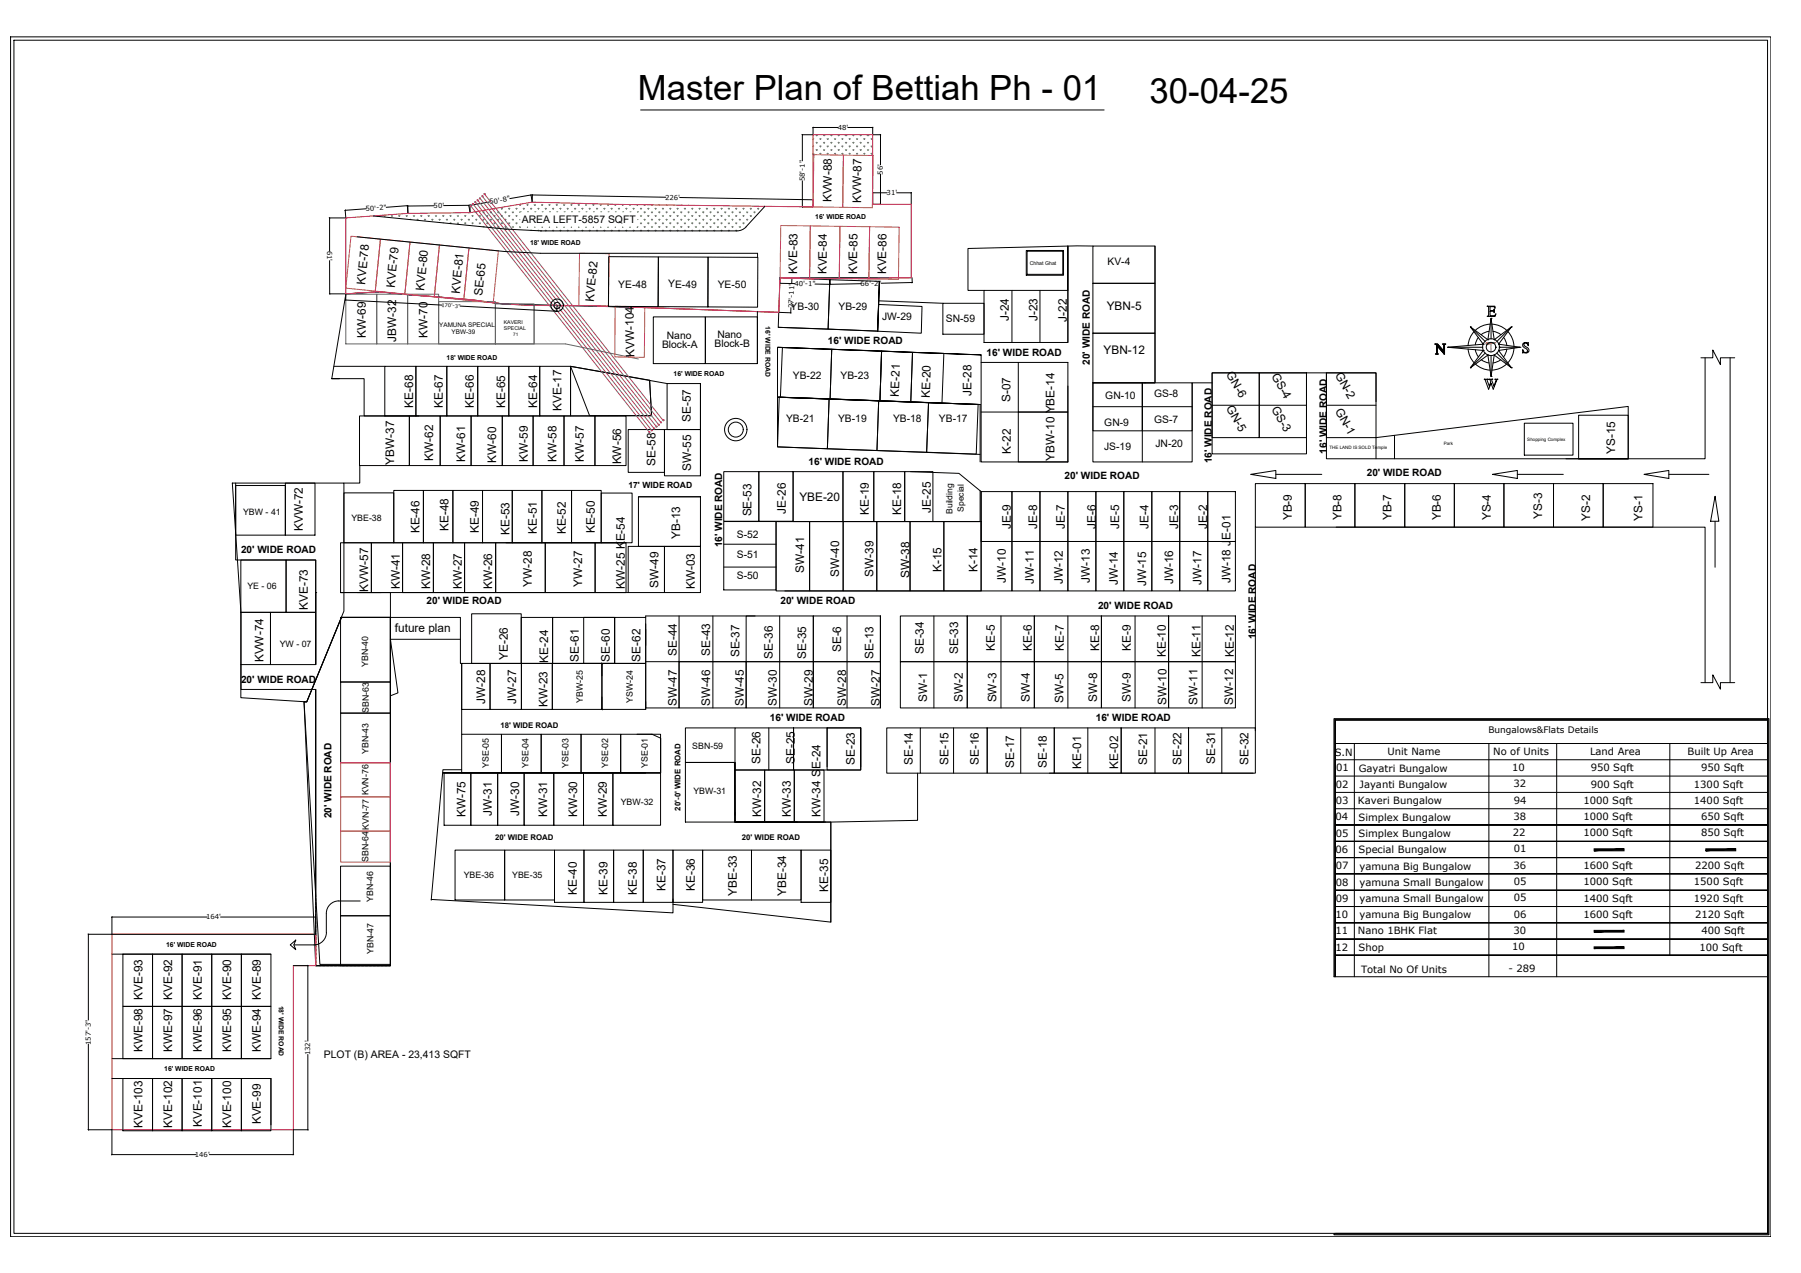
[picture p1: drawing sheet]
<svg xmlns="http://www.w3.org/2000/svg" width="841mm" height="594mm" viewBox="0 0 841 594" stroke-linecap="round" stroke-linejoin="round" font-family="sans-serif">
<!-- layer: PDF_PDF_0 -->
<path d="M696 160h1M696 160v4" fill="none" stroke="#93834a" stroke-width=".47"/>
<g fill="#93834a" stroke="#93834a" stroke-width=".47">
<path d="M694 160h4h-4z"/>
<path d="M694 160h4l-4 1z"/>
</g>
<!-- layer: PDF_PDF_Text -->
<path d="M299 51h217" fill="none" stroke="#000" stroke-width=".47"/>
<!-- layer: PDF_PDF_0 -->
<g fill="none" stroke="#000" stroke-width=".47">
<path d="M5 17h822v560h-822zM7 19h818v557h-818zM479 117h18v11h-18zM480 117h16v11h-16zM510 115h29v17h-29zM510 115l-58 1v20h8M539 115v64h-29v37h47v-37h9M364 130l24 1-1 23-24-1zM388 131h23l-1 24-23-1zM460 136h39v-21v45h-39zM473 136v24M486 136v24"/>
<path d="M499 136v24M510 132h29v24h-29zM302 144l-67-2-14-2-44-4-15 1-7 40M305 148h24v22h-24zM329 148h25v22h-25zM363 153l47 1 1-23-1 24M410 142l21 1-1 13-20-1zM410 140l30 2M440 142h20v14h-20zM510 156h29v23h-29zM687 153h.1M687 153l7 6"/>
<path d="M688 155l-2 3v3M690 157l-1 4M694 143h4v1v-1h-2v2h2v-1v2l-1-1h-1v2h2l1-1-1 2h-4l1-1v-4zM695 159h.1M695 155l-3 1M696 151l-3 1-4 2M696 149h.1M696 149v9M697 151l4 1 3 2M697 155l4 1M698 159h.1M702 157l2 4"/>
<path d="M704 155l2 3 1 4M706 153h.1M706 153l-7 6M156 171h24M158 177h-3h15v17h26M180 171h14v23h-14zM194 171h15v23h-15zM209 171h14v23h-14zM223 171h15v23h-15zM238 171h14v23h-14zM252 171h14v23h-14zM266 171l37 6 1 17h-38z"/>
<path d="M303 177l1 17h-29l-9-23 46 8M312 179h15v21h-15zM327 179v43M363 162v47l95 3M365 162l23 1v23l-24-1zM388 163l24 1-1 23-23-1zM412 164h14l-1 24-14-1zM412 164l-1 23M426 164l15 1-1 23h-15zM458 166l-95-4 95 4v50h41v-36M458 169h18M476 169h23v23h-23z"/>
<path d="M510 179h47v22h-47zM566 174h22v30h-22zM588 174h22v30h-22zM610 174v38h-44v-38h77v13M619 174h24v30h-24zM619 174v40h141M670 160h1l3 4v-3v-1h1v1v4l-4-3v3h1h-2h1v-4zM670 161h1M671 165h1M671 161h1M671 165h.1M671 161v4"/>
<path d="M671 161l3 4M671 161l3 3-3-3M671 162h.1M671 161l3 3M674 161h1M674 164l-2-3 2 3M674 161v4zM674 161v4M675 161h.1M675 161h-1v4l-3-4M676 162l17-1-6-8 8 6 1-10 2 10 8-6-6 8 10 1-10 2 6 8-8-6-2 10-1-10-8 6 6-8zM676 162h.1"/>
<path d="M676 162h16M686 163v3l2 3M687 172h.1M689 163l1 4M689 170l4 2 3 1M692 168l3 1M693 161h.1M693 164h.1M693 177h2l-1 1 1 2 1-2-1-1h2v1l1 2 1-2-1-1h1l-2 5-1-3-1 3zM694 165l-7 7M695 166h.1M696 176h.1"/>
<path d="M696 166v10M698 162h.1M699 165l7 7M700 164h.1M700 161h.1M700 162h.1M700 162h10M701 168l-4 1M704 170l-3 2-4 1M704 163l-2 4M706 172h.1M707 162l-1 4-2 3"/>
<path d="M710 162h.1M711 160h3v1a.9 .9 0 0 0-1-1 1.1 1.1 0 0 0-1 2 1.6 1.6 0 0 1 2 2 1.6 1.6 0 0 1-3 1v-2a1.1 1.1 0 0 0 1 2 1.1 1.1 0 0 0 1-1 1.1 1.1 0 0 0-1-2h-1zM794 167h6v-4l3 7v-3h7M796 167v47h-36v-24l-117 14v10M808 167v152M168 194h23v23h-23zM191 194h15v23h-15zM206 194h14v23h-14zM220 194h15v23h-15zM235 194h14v23h-14zM249 194h14v23h-14zM263 194h15v23h-15z"/>
<path d="M278 194h14v23h-14zM363 185l95 4v27M364 185l23 1-1 23h-23zM387 186l23 1v23l-24-1zM410 187l24 1-1 23-23-1zM434 188l23 1-1 23-23-1zM458 189l-95-4 95 4M458 192h18M476 192h23v24h-23zM510 190h47M566 189h44M619 189h24"/>
<path d="M712 197h23v15h-23zM737 194h23v20h-23zM293 200h17v20h-17zM310 200h17v22h-17zM533 201v-22v22M533 201v15M651 203v11M731 214h29h-23M133 225h14v25h-14zM161 230h23v23h-23zM184 229h14v24h-14zM198 229h13v24h-13z"/>
<path d="M211 229h14v24h-14zM225 229h14v24h-14zM239 229h14v24h-14zM253 229h14v24h-14zM267 229h14v24h-14zM281 230h14v23h-14zM298 232h29v23h-29zM298 232h29M338 220h16v23h-16zM354 220h16v23h-16zM370 220h24v23h-24zM394 220h14v23h-14z"/>
<path d="M408 220h14v23h-14zM422 220h14v23h-14zM425 220l23 1 10 8v24M458 229v14h-95h95M458 229h15v24h-15zM473 229h13v24h-13zM486 229h13v24h-13zM499 229h13v24h-13zM512 229h13v24h-13zM525 229h13v24h-13zM538 229h13v24h-13zM551 229h13v24h-13z"/>
<path d="M564 229h13v24h-13zM584 221l12-1v3zM586 226h24v20h-24zM596 221h21M610 226h23v20h-23zM633 226h23v20h-23zM656 226h23v20h-23zM679 226h23v20h-23zM697 221l12-1v3zM702 226h23v20h-23zM709 221h21M725 226h24v20h-24z"/>
<path d="M749 226h23v20h-23zM768 221l11-1v3zM779 221h19M801 232l2 11h-4zM159 253h14v24h-14zM173 253h15v24h-15zM188 253h14v24h-14zM202 253h15v24h-15zM217 253h14v24h-14zM231 253h24v24h-24zM236 253h56M255 253h23v24h-23z"/>
<path d="M278 253h14v24h-14zM293 255h17v22h-17zM310 255h17v22h-17zM338 243h24v32h-24zM338 254h24M362 243h16v33h-16zM378 243h16v33h-16zM394 243h15v33h-15zM409 243h16v33h-16zM425 243h16v33h-16zM436 243h22M441 243h17v33h-17z"/>
<path d="M458 253h15v23h-15zM473 253h13v23h-13zM486 253h13v23h-13zM499 253h13v23h-13zM512 253h13v23h-13zM525 253h13v23h-13zM538 253h13v23h-13zM551 253h13v23h-13zM564 253h13v23h-13zM586 246v95M624 246h172v73M801 243v22"/>
<path d="M112 261h22v25h-22zM134 261h13v25h-13zM147 277h.1M160 277h-1h23v174h-35v-129v97M167 277h11M188 277h105M338 265h24M367 276h91M113 286h13v24h-13zM126 286h21v24h-21zM159 288h23v30h-23zM159 288h23"/>
<path d="M215 298h-33l4 25-4 2v125h-33l-7-122M220 286h23v24h-23zM243 288h15v22h-15zM258 288h29v22h-29zM273 288h14v22h-14zM287 288h15v22h-15zM302 291v40M302 287h51M302 294v7M317 287v22h-15M333 287v22h-16v21h-15v-3M348 287h32v22h-32z"/>
<path d="M364 287v43M380 287h31v22h-31zM396 287v43M411 287v43M420 287h32v22h-32zM436 287v43M452 287h31v22h-31zM467 287v43M483 287h31v22h-31zM499 287v43M514 287h32v22h-32zM530 287v43"/>
<path d="M546 287h31v22h-31zM561 287v43M147 310v-33v33M216 310h13v21h-13zM229 310h14v21h-14zM243 310h15v21h-15zM258 310h23v21h-23zM281 309v1M281 310h21v21h-21zM281 310v5M317 309h31v21h-31zM348 309h32v21h-32z"/>
<path d="M348 309h-15v21M380 309h31v21h-31zM420 309h32v21h-32zM452 309h31v21h-31zM483 309h31v21h-31zM514 309h32v21h-32zM546 309h31v21h-31zM794 319h6v-4l3 7v-3h7M159 333h23v23h-23zM182 325v-37h33l1 55M281 331h.1M281 325v6"/>
<path d="M343 340h-23v16h23v3M343 340h28v19h-28zM359 340v19M371 340h31v19h-31zM386 340h16v19h-16zM386 340v18M402 340v18M430 340h31v21h-31zM430 340h-16v21h16M445 340v21M461 340h31v21h-31zM477 340v21"/>
<path d="M492 340h32v21h-32zM508 340v21M524 340h31v21h-31zM539 340v21M555 340h31v21h-31zM571 340v21M216 343h18v18h-18zM216 359h-9l-6 61M234 343h19v18h-19zM253 343h18v18h-18zM271 343h19v18h-19zM290 343h14l4 1v17h-18z"/>
<path d="M297 343h11v18h-101h95M320 356h23v28h-23zM320 356h23v28h45v46M343 359h14v25h-14zM343 356v24M357 359h14v25h-14zM371 359h14v25h-14zM207 361h13v24h-13zM220 361h12v24h-12zM232 361h13v24h-13zM245 361h14v24h-14zM259 361h13v24h-13z"/>
<path d="M272 361h14v24h-14zM286 361h22v24h-22zM308 361v-17v17M343 379v5h43M428 361v22l-40 1M490 361h95M212 397h24v23h-24zM236 397h23v23h-23zM259 397h14v24h-14zM273 397h14v24h-14zM287 397h13v24h-13zM300 397h14v24h-14z"/>
<path d="M314 397h14v24h-14zM328 397h23v23h-23zM351 397h23v23h-23zM372 384h-29h45v46l-74-8M374 397h14v24h-14zM147 419v1M159 404h23v23h-23zM314 420v6l-113-6M147 421v1M147 423v1M147 425v1M147 426v2"/>
<path d="M147 428v1M147 430v1M147 432v1M147 434v1M147 435v2M147 437v2M147 439v1M159 427h23v24h-23zM147 450v1h1M147 441v1M147 443v1M147 445v1"/>
<path d="M147 446v2M147 448v1M149 451h1M151 451h1M152 451h2M154 451h1M156 451h1M158 451h1M160 451h1M162 451h1M163 451h2M165 451h1"/>
<path d="M167 451h1M169 451h1M171 451h1M172 451h2M174 451h1M176 451h1M178 451h1M180 451h1M182 451h.1"/>
<circle cx="696" cy="162" r="4"/>
<circle cx="696" cy="162" r="2.2"/>
</g>
<!-- layer: PDF_0 -->
<g fill="none" stroke="#000" stroke-width=".47">
<path d="M168 217v8h-7M108 225h53v60l-18 43-31-2v-41zM110 225v36h37v16M110 227h23v23h-23zM159 288h23v163h-35l-5-123h1zM160 288l-1 1M302 287v1M113 310v12h34M142 328h1l16-40h23v163h-35M624 347h201v227M624 355h201M632 347v109"/>
<path d="M695 347v109M727 347v109M780 347v99M624 362h201M624 370h201M624 377h201M825 385h-201h201M825 393h-201h201M825 400h-201h201M825 408h-201h201M825 415h-201h201M825 423h-201h201"/>
<path d="M825 431h-201h201M825 438h-201h201M623 456v-121h203v241h-203M623 456v-120h203v240h-203M825 446h-201h201M624 576h201v-240h-201v120v-120h201v240M825 576v-229v229"/>
</g>
<g fill="#000" stroke="#000" stroke-width=".47">
<path d="M744 396v1l14-1zM744 397l14-1v1z"/>
<path d="M797 396v1l14-1zM797 397l14-1v1z"/>
<path d="M744 434v1l14-1zM744 435l14-1v1z"/>
<path d="M744 442v1l14-1zM744 443l14-1v1z"/>
</g>
<!-- layer: 0 -->
<path d="M161 102l29-2 30-1 29-5 131 3v-34h28v32h18v35h-46h-16v16l-91-3h-24l-14-1-14-2-44-4-16 1zM52 436h95v15h-10v76h-85z" fill="none" stroke="#ed1f24" stroke-width=".47"/>
<g fill="none" stroke="#000" stroke-width=".47">
<path d="M380 59v1M391 59h-11v4h-5M396 59h12M408 59v4h3v14M408 59l-1 1M375 63h.1M375 63v12M380 72h.1M411 63h.1M161 98h.1M171 97l-10 1v4h-7M190 96h.1"/>
<path d="M191 96h-1M203 96h-13v4v-4l-10 1M219 96l1 3-1-3h-12M219 96h.1M220 96h-1M229 94l-10 2M248 91h.1M249 91h-1M311 92l-62-1v3l-1-3-10 2M317 92l63 1M357 96l-9 10-3 2h-93M375 96v1"/>
<path d="M375 84v13h5v-4M380 93h.1M408 90h-1M411 95v1M411 81v14h-3v-5h6M419 90h7v5M426 90h-1M154 102v15M167 111l69 6 16 1h102v2M174 101l63 6M236 107l17 1M284 120h23v23h-23z"/>
<path d="M307 120h24v23h-24zM331 120h23v23h-23zM154 137h.1M154 122v15M154 137l23-1 58 6 134 4v-2M161 137v3l45 2M161 140h.1M364 130v2h7M364 130h6v2M364 130h62M364 132h.1M370 130h.1"/>
<path d="M388 130v3M388 130l-1 3h-6M388 133h-1M402 132l-14 1M426 130v2h-15M426 132h.1M260 143v2l-45-2M260 145h.1M354 145v25M369 146h.1M159 318h23v15h-23zM41 436h.1"/>
<path d="M52 428h.1M97 428h-45v8M103 428h44v8h-106v40M148 428h-1M168 420h-10a6 6 0 0 0-6 6v9a6 6 0 0 1-5 6h-10M52 445h75M57 445h14v25h-14zM71 445h14v25h-14zM85 445h14v25h-14zM99 445h14v25h-14zM113 445h14v25h-14zM136 441l2-2-1 2 1 2z"/>
<path d="M137 451h7v35M144 450v1M623 456h202M57 470h14v24h-14zM71 470h14v24h-14zM85 470h14v24h-14zM99 470h14v24h-14zM113 470h14v24h-14zM41 487v40M52 494h75M144 492v35h-7v12h-39M52 503h75v22"/>
<path d="M57 503h14v25h-14zM71 503h14v25h-14zM85 503h14v25h-14zM99 503h14v25h-14zM113 503h14v25h-14zM41 527h.1M41 527h11v12h40M52 539h.1M137 539h.1M144 527h.1"/>
<circle cx="260" cy="142" r="2.9"/>
<circle cx="260" cy="143" r="1.5"/>
<circle cx="344" cy="200" r="5"/>
<circle cx="344" cy="200" r="3"/>
</g>
<g fill="none" stroke="#58ba48" stroke-width=".47">
<path d="M380 72h.1M380 65h.1M380 68v1v-1M380 71v1M381 70h.1M381 66v1M381 63h.1M382 63h-1M382 66l-1 1M382 70h-1M383 72h.1M383 68v1"/>
<path d="M383 65h.1M383 71v1M384 70h1M384 66l1 1M384 63h1M385 63h.1M385 66v1M385 70h.1M386 72h1M386 68l1 1M386 65h1M387 65h.1"/>
<path d="M387 68v1M387 71v1M387 72h.1M388 70h.1M388 66v1M388 63h.1M389 63h-1M389 66l-1 1M389 70h-1M390 72h.1M390 68v1M390 65h.1"/>
<path d="M390 71v1M391 70h1M391 66l1 1M391 63h1M392 63h.1M392 66v1M392 70h.1M393 72h.1M393 68v1M393 65h.1M393 71v1M394 65h-1"/>
<path d="M394 68l-1 1M394 72h-1M395 70h.1M395 66v1M395 63h.1M396 72h1M396 68l1 1M396 65h1M397 65h.1M397 68v1M397 71v1M397 72h.1"/>
<path d="M398 70h1M398 66l1 1M398 63h1M399 63h.1M399 66v1M399 70h.1M400 72h.1M400 68v1M400 65h.1M400 71v1M401 65h-1M401 68l-1 1"/>
<path d="M401 72h-1M402 70h.1M402 66v1M402 63h.1M403 72h1M403 68l1 1M403 65h1M404 65h.1M404 68v1M404 71v1M404 72h.1M405 70h.1"/>
<path d="M405 66v1M405 63h.1M406 63h-1M406 66l-1 1M406 70h-1M407 72h.1M407 68v1M407 65h.1M407 71v1M219 99h.1M222 99h.1M223 99h-1"/>
<path d="M225 99h1M226 99h.1M229 99h.1M230 99h-1M231 97v1M232 99h1M233 99h.1M234 97v1M235 97l-1 1M236 99h.1M237 97l1 1M238 97v1"/>
<path d="M239 99h1M240 99h.1M241 97v1M242 97l-1 1M243 99h.1M243 96h.1M243 95v1M244 97l1 1M245 97v1M246 96h.1M246 99h.1M246 95v1"/>
<path d="M247 96h-1M248 97v1M249 96h1M250 99h.1M250 95v1M250 96h.1M251 97v1M252 97l-1 1M253 96h.1M253 99h.1M253 95v1M255 97v1"/>
<path d="M256 96h1M257 99h.1M257 95v1M257 96h.1M258 97v1M259 97l-1 1M260 96h.1M260 99h.1M260 95v1M261 97l1 1M262 97v1M263 96h.1"/>
<path d="M263 99h.1M263 95v1M264 96h-1M265 97v1M267 96h.1M267 99h.1M267 95v1M268 97l1 1M269 97v1M270 96h.1M270 99h.1M270 95v1"/>
<path d="M271 96h-1M272 97v1M273 96h1M274 99h.1M274 95v1M274 96h.1M275 97v1M276 97l-1 1M277 96h.1M277 99h.1M277 95v1M278 97l1 1"/>
<path d="M279 97v1M280 96h1M281 99h.1M281 95v1M281 96h.1M282 97v1M283 97l-1 1M284 96h.1M284 99h.1M284 95v1M285 97l1 1M286 97v1"/>
<path d="M287 96h.1M287 99h.1M287 95v1M288 96h-1M289 97v1M290 96h1M291 99h.1M291 95v1M291 96h.1M292 97l1 1M293 97v1M294 96h.1"/>
<path d="M294 99h.1M294 95v1M295 96h-1M296 97v1M297 96h1M298 99h.1M298 96h.1M299 97v1M300 97l-1 1M301 99h.1M301 96h.1M302 97l1 1"/>
<path d="M303 97v1M304 99h.1M304 96h.1M305 96h-1M305 99h-1M306 97v1M308 99h.1M308 96h.1M309 97l1 1M310 97v1M311 99h.1M311 96h.1"/>
<path d="M312 99h-1M313 97v1M314 99h1M315 96h.1M315 99h.1M316 97v1M317 97l-1 1M318 99h.1M318 96h.1M320 97v1M321 99h1M322 96h.1"/>
<path d="M322 99h.1M323 97v1M324 97l-1 1M325 99h.1M326 97l1 1M327 97v1M328 99h.1M329 99h-1M330 97v1M331 99h1M332 99h.1M333 97l1 1"/>
<path d="M334 97v1M335 99h.1M336 99h-1M337 97v1M338 99h1M339 99h.1M340 97v1M341 97l-1 1M342 99h.1M343 97l1 1M344 97v1M345 99h1"/>
<path d="M346 99h.1M347 97v1M348 97l-1 1M349 99h.1M350 97l1 1M351 97v1M352 99h.1M353 99h-1M354 97v1M176 101h.1M177 101h-1M179 101h1"/>
<path d="M180 101h.1M183 101h.1M186 101h.1M187 101h-1M190 101h.1M191 102h.1M192 102h.1M192 102v1M193 101h.1M194 101h-1M195 102v1M196 101h1"/>
<path d="M197 101h.1M198 102v1M199 102l-1 1M200 101h.1M202 102v1M203 101h1M204 101h.1M205 102v1M206 102l-1 1M207 101h.1M207 104h.1M208 102l1 1"/>
<path d="M209 102v1M210 104h.1M210 101h.1M211 101h-1M211 104h-1M212 102v1M214 104h.1M214 101h.1M215 102l1 1M216 102v1M217 104h.1M217 101h.1"/>
<path d="M218 101h-1M218 104h-1M219 102v1M220 104h1M220 101h1M221 101h.1M221 104h.1M222 102v1M223 102l-1 1M224 104h.1M224 101h.1M225 106h1"/>
<path d="M225 102l1 1M226 102v1M226 106h.1M227 104h1M227 101h1M228 101h.1M228 104h.1M229 106h.1M229 102v1M230 102l-1 1M230 106h-1M231 104h.1"/>
<path d="M231 101h.1M232 106h1M232 102l1 1M233 102v1M233 106h.1M234 104h.1M234 101h.1M235 101h-1M235 104h-1M236 106h.1M236 102v1M237 104h1"/>
<path d="M237 101h1M238 101h.1M238 104h.1M239 106h1M239 102l1 1M240 102v1M240 106h.1M241 104h.1M241 101h.1M242 101h-1M242 104h-1M243 106h.1"/>
<path d="M243 102v1M246 106h.1M248 107h.1M248 107v1M250 106h.1M251 107h.1M252 107v1M253 106h.1M255 107h.1M255 107v1M256 106h1M258 107v1"/>
<path d="M258 107h1M260 106h.1M261 107l1 1M262 107h.1M263 106h1M265 107v1M265 107h.1M267 106h.1M268 107v1M269 107h.1M270 106h.1M272 107v1"/>
<path d="M272 107h.1M274 106h.1M275 107v1M276 107l-1 1M277 106h.1M278 107l1 1M279 107v1M280 106h1M282 107h.1M283 107l-1 1M284 106h.1M286 107h-1"/>
<path d="M286 107v1M287 106h.1M289 107h.1M289 107v1M291 106h.1M292 107v1M293 107h.1M294 106h.1M296 107h.1M296 107v1M298 106h.1M298 102v1"/>
<path d="M299 107v1M299 104h.1M299 101h.1M299 107h1M300 101h-1M300 104h-1M301 106h.1M301 102v1M302 107l1 1M302 104h1M302 101h1M303 101h.1"/>
<path d="M303 104h.1M303 107h.1M304 106h.1M304 102v1M305 102l-1 1M305 106h-1M306 107v1M306 104h.1M306 101h.1M306 107h.1M308 106h.1M308 102v1"/>
<path d="M309 107l1 1M309 104h1M309 101h1M310 101h.1M310 104h.1M310 107v1M311 106h.1M311 102v1M312 102l-1 1M312 106h-1M313 107v1M313 104h.1"/>
<path d="M313 101h.1M314 106h1M314 102l1 1M315 102v1M315 106h.1M316 104h.1M316 101h.1M316 107h.1M317 101h-1M317 104h-1M317 107v1M318 106h.1"/>
<path d="M318 102v1M320 104h.1M320 101h.1M320 107h.1M320 107v1M321 106h1M321 102l1 1M322 102v1M322 106h.1M323 104h.1M323 101h.1M323 107h.1"/>
<path d="M324 101h-1M324 104h-1M324 107l-1 1M325 106h.1M325 102v1M326 104h1M326 101h1M327 101h.1M327 104h.1M327 107h-1M327 107v1M328 106h.1"/>
<path d="M328 102v1M329 102l-1 1M329 106h-1M330 107v1M330 104h.1M330 101h.1M330 107h.1M331 106h1M331 102l1 1M332 102v1M332 106h.1M333 107v1"/>
<path d="M333 104h1M333 101h1M334 101h.1M334 104h.1M334 107h.1M335 106h.1M335 102v1M336 102l-1 1M336 106h-1M337 107v1M337 104h.1M337 101h.1"/>
<path d="M337 107h.1M338 106h1M338 102l1 1M339 102v1M339 106h.1M340 107v1M340 104h.1M340 101h.1M341 101h-1M341 104h-1M341 107l-1 1M342 106h.1"/>
<path d="M342 102v1M343 107l1 1M343 104h1M343 101h1M344 101h.1M344 104h.1M344 107v1M345 106h1M345 102l1 1M346 102v1M346 106h.1M347 104h.1"/>
<path d="M347 101h.1M348 101h-1M348 104h-1M349 102v1M350 101h1M351 101h.1"/>
</g>
<path d="M161 137h15v23h-15zM176 137h14v23h-14zM190 137h15v23h-15zM205 141h26v19v-18h18v18h-44zM249 143v17M205 160h59l34 8" fill="none" stroke="#636466" stroke-width=".47"/>
<!-- layer: PDF_PDF_0 -->
<g fill="none" stroke="#93278f" stroke-width=".47">
<path d="M220 96l83 106M221 95l83 106M222 94l83 106M223 93l84 106M224 92l84 106M225 91l84 106M226 90l84 106"/>
<circle cx="220" cy="96" r=".3"/>
<circle cx="221" cy="95" r=".3"/>
<circle cx="222" cy="94" r=".3"/>
<circle cx="223" cy="93" r=".3"/>
<circle cx="224" cy="93" r=".3"/>
<circle cx="225" cy="92" r=".3"/>
<circle cx="226" cy="91" r=".3"/>
<circle cx="305" cy="200" r=".3"/>
<circle cx="307" cy="199" r=".3"/>
<circle cx="308" cy="198" r=".3"/>
<circle cx="309" cy="197" r=".3"/>
<circle cx="310" cy="196" r=".3"/>
<circle cx="303" cy="202" r=".3"/>
<circle cx="304" cy="201" r=".3"/>
</g>
<!-- layer: 0 -->
<g fill="none" stroke="#f26722" stroke-width=".47">
<path d="M380 72h14v25h-14zM394 72l14 1-1 24h-13zM164 110l14 2-3 24-14-2zM178 112l13 1-2 24-14-1zM191 113l14 1-2 25-14-2zM205 114l14 2-2 24-14-1zM219 116l14 1-3 24-13-1zM271 118h13v25h-14zM365 105h13v25h-14zM378 105l14 1v24h-14zM392 106h14v24h-14zM406 106h14v24h-14z"/>
<path d="M287 143h14v24h-14zM159 356h23v16h-23zM159 372h23v16h-23zM159 388h23v14h-23z"/>
</g>
<g font-size="16.2">
<text x="298" y="47">Master Plan of Bettiah Ph - 01</text>
<text x="537" y="48">30-04-25</text>
</g>
<g font-size="5.5">
<text x="388" y="94" transform="rotate(-89 388 94)">KVW-88</text>
<text x="402" y="95" transform="rotate(-90 402 95)">KVW-87</text>
<text x="372" y="128" transform="rotate(-89 372 128)">KVE-83</text>
<text x="386" y="128" transform="rotate(-89 386 128)">KVE-84</text>
<text x="400" y="128" transform="rotate(-89 400 128)">KVE-85</text>
<text x="414" y="128" transform="rotate(-89 414 128)">KVE-86</text>
<text x="171" y="133" transform="rotate(-84 171 133)">KVE-78</text>
<text x="184" y="134" transform="rotate(-84 184 134)">KVE-79</text>
<text x="198" y="136" transform="rotate(-84 198 136)">KVE-80</text>
<text x="215" y="137" transform="rotate(-84 215 137)">KVE-81</text>
<text x="225" y="138" transform="rotate(-84 225 138)">SE-65</text>
<text x="277" y="141" transform="rotate(-84 277 141)">KVE-82</text>
<text x="471" y="150" transform="rotate(-90 471 150)">J-24</text>
<text x="484" y="150" transform="rotate(-90 484 150)">J-23</text>
<text x="517" y="145">YBN-5</text>
<text x="498" y="150" transform="rotate(-90 498 150)">J-22</text>
<text x="171" y="158" transform="rotate(-90 171 158)">KW-69</text>
<text x="185" y="159" transform="rotate(-90 185 159)">JBW-32</text>
<text x="200" y="158" transform="rotate(-90 200 158)">KW-70</text>
<text x="296" y="166" transform="rotate(-91 296 166)">KVW-104</text>
<text x="515" y="165">YBN-12</text>
<text x="572" y="175" transform="rotate(60 572 175)">GN-6</text>
<text x="594" y="175" transform="rotate(60 594 175)">GS-4</text>
<text x="623" y="175" transform="rotate(61 623 175)">GN-2</text>
<text x="420" y="185" transform="rotate(-88 420 185)">KE-21</text>
<text x="434" y="186" transform="rotate(-88 434 186)">KE-20</text>
<text x="454" y="185" transform="rotate(-90 454 185)">JE-28</text>
<text x="193" y="190" transform="rotate(-90 193 190)">KE-68</text>
<text x="207" y="190" transform="rotate(-90 207 190)">KE-67</text>
<text x="221" y="190" transform="rotate(-90 221 190)">KE-66</text>
<text x="236" y="190" transform="rotate(-90 236 190)">KE-65</text>
<text x="251" y="190" transform="rotate(-90 251 190)">KE-64</text>
<text x="262" y="192" transform="rotate(-90 262 192)">KVE-17</text>
<text x="472" y="188" transform="rotate(-90 472 188)">S-07</text>
<text x="572" y="190" transform="rotate(60 572 190)">GN-5</text>
<text x="594" y="191" transform="rotate(60 594 191)">GS-3</text>
<text x="623" y="192" transform="rotate(60 623 192)">GN-1</text>
<text x="323" y="197" transform="rotate(-90 323 197)">SE-57</text>
<text x="202" y="215" transform="rotate(-90 202 215)">KW-62</text>
<text x="217" y="216" transform="rotate(-90 217 216)">KW-61</text>
<text x="232" y="216" transform="rotate(-90 232 216)">KW-60</text>
<text x="246" y="216" transform="rotate(-90 246 216)">KW-59</text>
<text x="260" y="216" transform="rotate(-90 260 216)">KW-58</text>
<text x="273" y="216" transform="rotate(-90 273 216)">KW-57</text>
<text x="472" y="212" transform="rotate(-90 472 212)">K-22</text>
<text x="492" y="215" transform="rotate(-90 492 215)">YBW-10 YBE-14</text>
<text x="754" y="212" transform="rotate(-90 754 212)">YS-15</text>
<text x="184" y="217" transform="rotate(-90 184 217)">YBW-37</text>
<text x="290" y="217" transform="rotate(-90 290 217)">KW-56</text>
<text x="306" y="217" transform="rotate(-90 306 217)">SE-58</text>
<text x="323" y="220" transform="rotate(-90 323 220)">SW-55</text>
<text x="373" y="234">YBE-20</text>
<text x="367" y="240" transform="rotate(-90 367 240)">JE-26</text>
<text x="435" y="239" transform="rotate(-90 435 239)">JE-25</text>
<text x="351" y="241" transform="rotate(-90 351 241)">SE-53</text>
<text x="406" y="240" transform="rotate(-90 406 240)">KE-19</text>
<text x="421" y="240" transform="rotate(-90 421 240)">KE-18</text>
<text x="603" y="243" transform="rotate(-90 603 243)">YB-9</text>
<text x="626" y="243" transform="rotate(-90 626 243)">YB-8</text>
<text x="650" y="243" transform="rotate(-90 650 243)">YB-7</text>
<text x="673" y="243" transform="rotate(-90 673 243)">YB-6</text>
<text x="696" y="243" transform="rotate(-90 696 243)">YS-4</text>
<text x="720" y="242" transform="rotate(-90 720 242)">YS-3</text>
<text x="743" y="243" transform="rotate(-90 743 243)">YS-2</text>
<text x="767" y="243" transform="rotate(-90 767 243)">YS-1</text>
<text x="141" y="248" transform="rotate(-90 141 248)">KVW-72</text>
<text x="196" y="249" transform="rotate(-90 196 249)">KE-46</text>
<text x="209" y="248" transform="rotate(-90 209 248)">KE-48</text>
<text x="224" y="249" transform="rotate(-90 224 249)">KE-49</text>
<text x="238" y="250" transform="rotate(-90 238 250)">KE-53</text>
<text x="251" y="249" transform="rotate(-90 251 249)">KE-51</text>
<text x="264" y="249" transform="rotate(-90 264 249)">KE-52</text>
<text x="278" y="249" transform="rotate(-90 278 249)">KE-50</text>
<text x="318" y="251" transform="rotate(-90 318 251)">YB-13</text>
<text x="472" y="247" transform="rotate(-90 472 247)">JE-9</text>
<text x="484" y="247" transform="rotate(-90 484 247)">JE-8</text>
<text x="497" y="247" transform="rotate(-90 497 247)">JE-7</text>
<text x="512" y="247" transform="rotate(-90 512 247)">JE-6</text>
<text x="523" y="247" transform="rotate(-90 523 247)">JE-5</text>
<text x="536" y="247" transform="rotate(-90 536 247)">JE-4</text>
<text x="550" y="247" transform="rotate(-90 550 247)">JE-3</text>
<text x="564" y="247" transform="rotate(-90 564 247)">JE-2</text>
<text x="375" y="267" transform="rotate(-90 375 267)">SW-41</text>
<text x="392" y="269" transform="rotate(-90 392 269)">SW-40</text>
<text x="408" y="269" transform="rotate(-90 408 269)">SW-39</text>
<text x="425" y="270" transform="rotate(-90 425 270)">SW-38</text>
<text x="440" y="267" transform="rotate(-90 440 267)">K-15</text>
<text x="457" y="267" transform="rotate(-90 457 267)">K-14</text>
<text x="187" y="275" transform="rotate(-90 187 275)">KW-41</text>
<text x="201" y="275" transform="rotate(-90 201 275)">KW-28</text>
<text x="216" y="275" transform="rotate(-90 216 275)">KW-27</text>
<text x="230" y="275" transform="rotate(-90 230 275)">KW-26</text>
<text x="248" y="274" transform="rotate(-90 248 274)">YW-28</text>
<text x="272" y="274" transform="rotate(-90 272 274)">YW-27</text>
<text x="292" y="275" transform="rotate(-90 292 275)">KW-25 KE-54</text>
<text x="307" y="274" transform="rotate(-90 307 274)">SW-49</text>
<text x="325" y="275" transform="rotate(-90 325 275)">KW-03</text>
<text x="470" y="272" transform="rotate(-90 470 272)">JW-10</text>
<text x="483" y="272" transform="rotate(-90 483 272)">JW-11</text>
<text x="496" y="273" transform="rotate(-90 496 273)">JW-12</text>
<text x="509" y="272" transform="rotate(-90 509 272)">JW-13</text>
<text x="522" y="273" transform="rotate(-90 522 273)">JW-14</text>
<text x="535" y="273" transform="rotate(-90 535 273)">JW-15</text>
<text x="548" y="273" transform="rotate(-90 548 273)">JW-16</text>
<text x="561" y="273" transform="rotate(-90 561 273)">JW-17</text>
<text x="575" y="272" transform="rotate(-90 575 272)">JW-18 JE-01</text>
<text x="172" y="276" transform="rotate(-90 172 276)">KVW-57</text>
<text x="144" y="285" transform="rotate(-90 144 285)">KVE-73</text>
<text x="184" y="295">future plan</text>
<text x="393" y="304" transform="rotate(-90 393 304)">SE-6</text>
<text x="431" y="305" transform="rotate(-90 431 305)">SE-34</text>
<text x="447" y="305" transform="rotate(-90 447 305)">SE-33</text>
<text x="465" y="304" transform="rotate(-90 465 304)">KE-5</text>
<text x="482" y="304" transform="rotate(-90 482 304)">KE-6</text>
<text x="497" y="304" transform="rotate(-90 497 304)">KE-7</text>
<text x="513" y="304" transform="rotate(-90 513 304)">KE-8</text>
<text x="528" y="304" transform="rotate(-90 528 304)">KE-9</text>
<text x="123" y="309" transform="rotate(-90 123 309)">KVW-74</text>
<text x="237" y="308" transform="rotate(-90 237 308)">YE-26</text>
<text x="256" y="309" transform="rotate(-90 256 309)">KE-24</text>
<text x="270" y="309" transform="rotate(-90 270 309)">SE-61</text>
<text x="285" y="309" transform="rotate(-90 285 309)">SE-60</text>
<text x="299" y="309" transform="rotate(-90 299 309)">SE-62</text>
<text x="316" y="306" transform="rotate(-90 316 306)">SE-44</text>
<text x="332" y="306" transform="rotate(-90 332 306)">SE-43</text>
<text x="345" y="307" transform="rotate(-90 345 307)">SE-37</text>
<text x="361" y="307" transform="rotate(-90 361 307)">SE-36</text>
<text x="376" y="307" transform="rotate(-90 376 307)">SE-35</text>
<text x="408" y="307" transform="rotate(-90 408 307)">SE-13</text>
<text x="544" y="307" transform="rotate(-90 544 307)">KE-10</text>
<text x="561" y="307" transform="rotate(-90 561 307)">KE-11</text>
<text x="576" y="307" transform="rotate(-90 576 307)">KE-12</text>
<text x="227" y="328" transform="rotate(-90 227 328)">JW-28</text>
<text x="241" y="328" transform="rotate(-90 241 328)">JW-27</text>
<text x="316" y="329" transform="rotate(-90 316 329)">SW-47</text>
<text x="332" y="329" transform="rotate(-90 332 329)">SW-46</text>
<text x="347" y="329" transform="rotate(-90 347 329)">SW-45</text>
<text x="363" y="329" transform="rotate(-90 363 329)">SW-30</text>
<text x="380" y="329" transform="rotate(-90 380 329)">SW-29</text>
<text x="395" y="329" transform="rotate(-90 395 329)">SW-28</text>
<text x="411" y="329" transform="rotate(-90 411 329)">SW-27</text>
<text x="433" y="328" transform="rotate(-90 433 328)">SW-1</text>
<text x="450" y="328" transform="rotate(-90 450 328)">SW-2</text>
<text x="465" y="328" transform="rotate(-90 465 328)">SW-3</text>
<text x="481" y="328" transform="rotate(-90 481 328)">SW-4</text>
<text x="497" y="328" transform="rotate(-90 497 328)">SW-5</text>
<text x="512" y="328" transform="rotate(-90 512 328)">SW-8</text>
<text x="528" y="328" transform="rotate(-90 528 328)">SW-9</text>
<text x="545" y="329" transform="rotate(-90 545 329)">SW-10</text>
<text x="559" y="329" transform="rotate(-90 559 329)">SW-11</text>
<text x="576" y="329" transform="rotate(-90 576 329)">SW-12</text>
<text x="256" y="330" transform="rotate(-90 256 330)">KW-23</text>
<text x="355" y="357" transform="rotate(-90 355 357)">SE-26</text>
<text x="371" y="357" transform="rotate(-90 371 357)">SE-25</text>
<text x="399" y="357" transform="rotate(-90 399 357)">SE-23</text>
<text x="426" y="357" transform="rotate(-90 426 357)">SE-14</text>
<text x="443" y="357" transform="rotate(-90 443 357)">SE-15</text>
<text x="457" y="357" transform="rotate(-90 457 357)">SE-16</text>
<text x="474" y="358" transform="rotate(-90 474 358)">SE-17</text>
<text x="489" y="358" transform="rotate(-90 489 358)">SE-18</text>
<text x="505" y="359" transform="rotate(-90 505 359)">KE-01</text>
<text x="522" y="359" transform="rotate(-90 522 359)">KE-02</text>
<text x="536" y="357" transform="rotate(-90 536 357)">SE-21</text>
<text x="552" y="357" transform="rotate(-90 552 357)">SE-22</text>
<text x="567" y="357" transform="rotate(-90 567 357)">SE-31</text>
<text x="583" y="357" transform="rotate(-90 583 357)">SE-32</text>
<text x="217" y="381" transform="rotate(-90 217 381)">KW-75</text>
<text x="230" y="381" transform="rotate(-90 230 381)">JW-31</text>
<text x="243" y="381" transform="rotate(-90 243 381)">JW-30</text>
<text x="256" y="381" transform="rotate(-90 256 381)">KW-31</text>
<text x="270" y="381" transform="rotate(-90 270 381)">KW-30</text>
<text x="283" y="381" transform="rotate(-90 283 381)">KW-29</text>
<text x="356" y="381" transform="rotate(-90 356 381)">KW-32</text>
<text x="369" y="381" transform="rotate(-90 369 381)">KW-33</text>
<text x="383" y="381" transform="rotate(-90 383 381)">KW-34 SE-24</text>
<text x="269" y="418" transform="rotate(-90 269 418)">KE-40</text>
<text x="284" y="418" transform="rotate(-90 284 418)">KE-39</text>
<text x="297" y="418" transform="rotate(-90 297 418)">KE-38</text>
<text x="311" y="416" transform="rotate(-90 311 416)">KE-37</text>
<text x="325" y="416" transform="rotate(-90 325 416)">KE-36</text>
<text x="344" y="418" transform="rotate(-90 344 418)">YBE-33</text>
<text x="367" y="418" transform="rotate(-90 367 418)">YBE-34</text>
<text x="387" y="416" transform="rotate(-90 387 416)">KE-35</text>
<text x="67" y="467" transform="rotate(-90 67 467)">KVE-93</text>
<text x="80" y="467" transform="rotate(-90 80 467)">KVE-92</text>
<text x="94" y="467" transform="rotate(-90 94 467)">KVE-91</text>
<text x="108" y="467" transform="rotate(-90 108 467)">KVE-90</text>
<text x="122" y="467" transform="rotate(-90 122 467)">KVE-89</text>
<text x="67" y="491" transform="rotate(-90 67 491)">KWE-98</text>
<text x="80" y="491" transform="rotate(-90 80 491)">KWE-97</text>
<text x="94" y="491" transform="rotate(-90 94 491)">KWE-96</text>
<text x="108" y="491" transform="rotate(-90 108 491)">KWE-95</text>
<text x="122" y="491" transform="rotate(-90 122 491)">KWE-94</text>
<text x="67" y="526" transform="rotate(-90 67 526)">KVE-103</text>
<text x="80" y="526" transform="rotate(-90 80 526)">KVE-102</text>
<text x="94" y="526" transform="rotate(-90 94 526)">KVE-101</text>
<text x="108" y="527" transform="rotate(-90 108 527)">KVE-100</text>
<text x="122" y="525" transform="rotate(-90 122 525)">KVE-99</text>
</g>
<g font-size="4.9">
<text x="244" y="104">AREA LEFT-5857 SQFT</text>
<text x="151" y="494">PLOT (B) AREA - 23,413 SQFT</text>
</g>
<g font-size="4.8">
<text x="517" y="124">KV-4</text>
<text x="289" y="134">YE-48</text>
<text x="312" y="134">YE-49</text>
<text x="335" y="134">YE-50</text>
<text x="369" y="145">YB-30</text>
<text x="392" y="145">YB-29</text>
<text x="412" y="149">JW-29</text>
<text x="442" y="150">SN-59</text>
<text x="311" y="158">Nano</text>
<text x="335" y="158">Nano</text>
<text x="309" y="162">Block-A</text>
<text x="334" y="162">Block-B</text>
<text x="370" y="177">YB-22</text>
<text x="393" y="177">YB-23</text>
<text x="539" y="185">GS-8</text>
<text x="516" y="186">GN-10</text>
<text x="367" y="197">YB-21</text>
<text x="391" y="197">YB-19</text>
<text x="417" y="197">YB-18</text>
<text x="438" y="197">YB-17</text>
<text x="539" y="197">GS-7</text>
<text x="516" y="199">GN-9</text>
<text x="516" y="210">JS-19</text>
<text x="540" y="209">JN-20</text>
<text x="344" y="251">S-52</text>
<text x="344" y="260">S-51</text>
<text x="344" y="270">S-50</text>
</g>
<g font-size="4.7">
<text x="387" y="160">16' WIDE ROAD</text>
<text x="461" y="166">16' WIDE ROAD</text>
<text x="509" y="170" transform="rotate(-90 509 170)">20' WIDE ROAD</text>
<text x="620" y="212" transform="rotate(-90 620 212)">16' WIDE ROAD</text>
<text x="378" y="217">16' WIDE ROAD</text>
<text x="566" y="216" transform="rotate(-90 566 216)">16' WIDE ROAD</text>
<text x="638" y="222">20' WIDE ROAD</text>
<text x="497" y="224">20' WIDE ROAD</text>
<text x="337" y="255" transform="rotate(-90 337 255)">16' WIDE ROAD</text>
<text x="113" y="258">20' WIDE ROAD</text>
<text x="199" y="282">20' WIDE ROAD</text>
<text x="364" y="282">20' WIDE ROAD</text>
<text x="513" y="284">20' WIDE ROAD</text>
<text x="586" y="298" transform="rotate(-90 586 298)">16' WIDE ROAD</text>
<text x="113" y="319">20' WIDE ROAD</text>
<text x="360" y="337">16' WIDE ROAD</text>
<text x="512" y="337">16' WIDE ROAD</text>
<text x="623" y="353">S.N</text>
<text x="648" y="353">Unit Name</text>
<text x="697" y="353">No of Units</text>
<text x="743" y="353">Land Area</text>
<text x="788" y="353">Built Up Area</text>
<text x="706" y="360">10</text>
<text x="743" y="360">950 Sqft</text>
<text x="794" y="360">950 Sqft</text>
<text x="624" y="360">01</text>
<text x="635" y="360">Gayatri Bungalow</text>
<text x="624" y="368">02</text>
<text x="635" y="368">Jayanti Bungalow</text>
<text x="707" y="367">32</text>
<text x="743" y="368">900 Sqft</text>
<text x="791" y="368">1300 Sqft</text>
<text x="624" y="375">03</text>
<text x="634" y="375">Kaveri Bungalow</text>
<text x="707" y="375">94</text>
<text x="739" y="375">1000 Sqft</text>
<text x="791" y="375">1400 Sqft</text>
<text x="155" y="382" transform="rotate(-90 155 382)">20' WIDE ROAD</text>
<text x="624" y="383">04</text>
<text x="634" y="383">Simplex Bungalow</text>
<text x="707" y="383">38</text>
<text x="739" y="383">1000 Sqft</text>
<text x="794" y="383">650 Sqft</text>
<text x="624" y="390">05</text>
<text x="634" y="391">Simplex Bungalow</text>
<text x="706" y="390">22</text>
<text x="739" y="390">1000 Sqft</text>
<text x="794" y="390">850 Sqft</text>
<text x="624" y="398">06</text>
<text x="634" y="398">Special Bungalow</text>
<text x="707" y="398">01</text>
<text x="624" y="406">07</text>
<text x="635" y="406">yamuna Big Bungalow</text>
<text x="707" y="405">36</text>
<text x="739" y="406">1600 Sqft</text>
<text x="792" y="406">2200 Sqft</text>
<text x="624" y="413">08</text>
<text x="635" y="413">yamuna Small Bungalow</text>
<text x="707" y="413">05</text>
<text x="739" y="413">1000 Sqft</text>
<text x="791" y="413">1500 Sqft</text>
<text x="624" y="421">09</text>
<text x="635" y="421">yamuna Small Bungalow</text>
<text x="707" y="421">05</text>
<text x="739" y="421">1400 Sqft</text>
<text x="791" y="421">1920 Sqft</text>
<text x="624" y="429">10</text>
<text x="635" y="429">yamuna Big Bungalow</text>
<text x="707" y="428">06</text>
<text x="739" y="428">1600 Sqft</text>
<text x="792" y="428">2120 Sqft</text>
<text x="624" y="436">11</text>
<text x="634" y="436">Nano 1BHK Flat</text>
<text x="707" y="436">30</text>
<text x="795" y="436">400 Sqft</text>
<text x="624" y="444">12</text>
<text x="634" y="444">Shop</text>
<text x="706" y="443">10</text>
<text x="794" y="444">100 Sqft</text>
<text x="636" y="454">Total No Of Units</text>
<text x="704" y="454">- 289</text>
</g>
<text font-size="4.2" x="695" y="342">Bungalows&amp;Flats Details</text>
<g font-size="4.1">
<text x="114" y="240">YBW - 41</text>
<text x="164" y="243">YBE-38</text>
<text x="116" y="275">YE - 06</text>
<text x="131" y="302">YW - 07</text>
<text x="172" y="311" transform="rotate(-90 172 311)">YBN-40</text>
<text x="272" y="328" transform="rotate(-90 272 328)">YBW-25</text>
<text x="296" y="328" transform="rotate(-90 296 328)">YSW-24</text>
<text x="172" y="333" transform="rotate(-90 172 333)">SBN-63</text>
<text x="172" y="352" transform="rotate(-90 172 352)">YBN-43</text>
<text x="323" y="349">SBN-59</text>
<text x="228" y="358" transform="rotate(-90 228 358)">YSE-05</text>
<text x="247" y="358" transform="rotate(-90 247 358)">YSE-04</text>
<text x="265" y="358" transform="rotate(-90 265 358)">YSE-03</text>
<text x="284" y="358" transform="rotate(-90 284 358)">YSE-02</text>
<text x="303" y="358" transform="rotate(-90 303 358)">YSE-01</text>
<text x="172" y="371" transform="rotate(-90 172 371)">KVN-76</text>
<text x="324" y="371">YBW-31</text>
<text x="290" y="375">YBW-32</text>
<text x="172" y="387" transform="rotate(-90 172 387)">KVN-77</text>
<text x="172" y="402" transform="rotate(-90 172 402)">SBN-64</text>
<text x="217" y="410">YBE-36</text>
<text x="239" y="410">YBE-35</text>
<text x="174" y="421" transform="rotate(-90 174 421)">YBN-46</text>
<text x="174" y="445" transform="rotate(-90 174 445)">YBN-47</text>
</g>
<g font-size="4">
<text x="293" y="228">17' WIDE ROAD</text>
<text x="445" y="240" transform="rotate(-90 445 240)">Building</text>
<text x="450" y="239" transform="rotate(-90 450 239)">Special</text>
</g>
<g font-size="3.6">
<text x="234" y="340">18' WIDE ROAD</text>
<text x="318" y="378" transform="rotate(-90 318 378)">20'-0' WIDE ROAD</text>
<text x="231" y="392">20' WIDE ROAD</text>
<text x="346" y="392">20' WIDE ROAD</text>
</g>
<g font-size="3.2">
<text x="391" y="61">48'</text>
<text x="412" y="82" transform="rotate(-90 412 82)">56'</text>
<text x="376" y="85" transform="rotate(-90 376 85)">58'-1&quot;</text>
<text x="229" y="95" transform="rotate(-10 229 95)">50'-8&quot;</text>
<text x="311" y="93" transform="rotate(1 311 93)">226'</text>
<text x="414" y="91">31'</text>
<text x="171" y="99" transform="rotate(-4 171 99)">50'-2&quot;</text>
<text x="203" y="97">50'</text>
<text x="381" y="102">16' WIDE ROAD</text>
<text x="153" y="117" transform="rotate(90 153 117)">61'</text>
<text x="248" y="114">18' WIDE ROAD</text>
<text x="371" y="133" transform="rotate(1 371 133)">40'-1&quot;</text>
<text x="402" y="134" transform="rotate(-1 402 134)">66'-2&quot;</text>
<text x="370" y="144" transform="rotate(-88 370 144)">27'-11&quot;</text>
<text x="357" y="152" transform="rotate(90 357 152)">16' WIDE ROAD</text>
<text x="209" y="168">18' WIDE ROAD</text>
<text x="315" y="176">16' WIDE ROAD</text>
<text x="96" y="429">164'</text>
<text x="78" y="442">16' WIDE ROAD</text>
<text x="130" y="469" transform="rotate(90 130 469)">18' WIDE ROAD</text>
<text x="42" y="488" transform="rotate(-90 42 488)">157'-3&quot;</text>
<text x="145" y="493" transform="rotate(-90 145 493)">132'</text>
<text x="77" y="500">16' WIDE ROAD</text>
<text x="91" y="540">146'</text>
</g>
<g font-size="3">
<text x="205" y="152">YAMUNA SPECIAL</text>
<text x="211" y="156">YBW-39</text>
</g>
<g font-size="2.4">
<text x="481" y="123">Chhat Ghat</text>
<text x="206" y="143" transform="rotate(3 206 143)">170'-3&quot;</text>
<text x="235" y="151">KAVERI</text>
<text x="235" y="154">SPECIAL</text>
</g>
<text font-size="2.2" x="240" y="157">71</text>
<g font-size="2.1">
<text x="621" y="209">THE LAND IS SOLD Temple</text>
<text x="674" y="208">Park</text>
<text x="713" y="206">Shopping Complex</text>
</g>
</svg>
